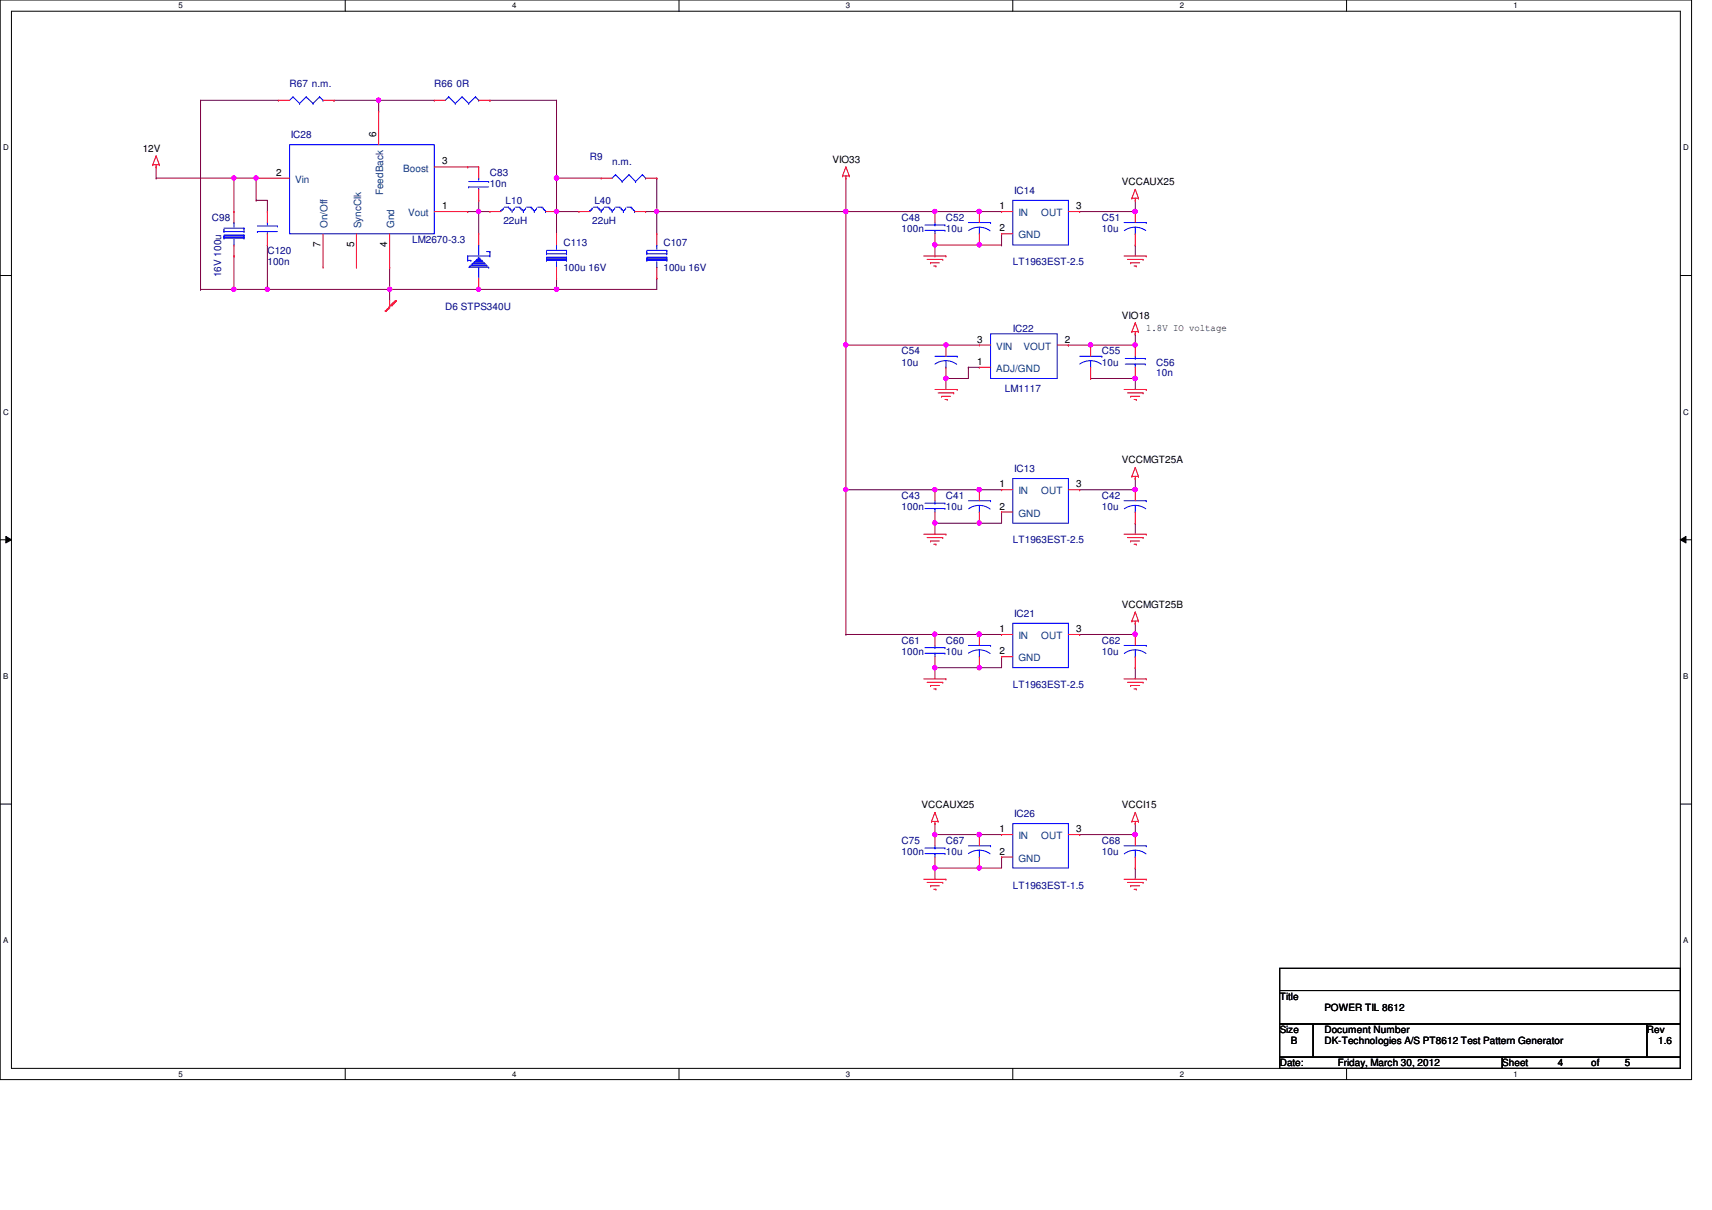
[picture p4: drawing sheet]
<svg xmlns="http://www.w3.org/2000/svg" width="297mm" height="210mm" viewBox="0 0 297 210" stroke-linecap="round" stroke-linejoin="round" font-family="sans-serif">
<path d="M0 0h293.5v187.3h-293.5zM2 1.9h289.5v183.4h-289.5z" fill="none" stroke="#000" stroke-width=".17"/>
<g fill="#fff">
<path d="M30.9 .2h.8v1.5h-.8z"/>
<path d="M30.9 185.5h.8v1.6h-.8z"/>
</g>
<path d="M59.9 0v1.9M59.9 185.3v2" fill="none" stroke="#000" stroke-width=".17"/>
<g fill="#fff">
<path d="M88.9 .2h.7v1.5h-.7z"/>
<path d="M88.9 185.5h.7v1.6h-.7z"/>
</g>
<path d="M117.8 0v1.9M117.8 185.3v2" fill="none" stroke="#000" stroke-width=".17"/>
<g fill="#fff">
<path d="M146.8 .2h.7v1.5h-.7z"/>
<path d="M146.8 185.5h.7v1.6h-.7z"/>
</g>
<path d="M175.7 0v1.9M175.7 185.3v2" fill="none" stroke="#000" stroke-width=".17"/>
<g fill="#fff">
<path d="M204.7 .2h.7v1.5h-.7z"/>
<path d="M204.7 185.5h.7v1.6h-.7z"/>
</g>
<path d="M233.6 0v1.9M233.6 185.3v2" fill="none" stroke="#000" stroke-width=".17"/>
<g fill="#fff">
<path d="M262.6 .2h.8v1.5h-.8z"/>
<path d="M262.6 185.5h.8v1.6h-.8z"/>
<path d="M.5 24.8h1v1.6h-1z"/>
<path d="M292.1 24.8h.9v1.6h-.9z"/>
<path d="M.5 70.7h1v1.5h-1z"/>
<path d="M292.1 70.7h.9v1.5h-.9z"/>
</g>
<path d="M0 47.8h2M291.5 47.8h2" fill="none" stroke="#000" stroke-width=".17"/>
<g fill="#fff">
<path d="M.5 116.5h.9v1.6h-.9z"/>
<path d="M292.1 116.5h.8v1.6h-.8z"/>
</g>
<path d="M0 93.6h2M1 93l1 .6-1 .6zM291.5 93.6l1-.6v1.2zM291.5 93.6h2" fill="none" stroke="#000" stroke-width=".17"/>
<path d="M1 93l1 .6-1 .6zM291.5 93.6l1-.6v1.2z" fill="#000"/>
<g fill="#fff">
<path d="M.5 162.4h.9v1.5h-.9z"/>
<path d="M292.1 162.4h.8v1.5h-.8z"/>
</g>
<path d="M0 139.5h2M291.5 139.5h2" fill="none" stroke="#000" stroke-width=".17"/>
<path d="M164.1 59.9h.1M164.1 59.9h5.8" fill="none" stroke="#800040" stroke-width=".17"/>
<circle cx="164.1" cy="59.8" r=".37" fill="#f0f"/>
<circle cx="164.1" cy="59.8" r=".37" fill="none" stroke="#f0f" stroke-width=".17"/>
<path d="M185.4 59.9h.1M189.2 59.9h.1M197 57.9h.1M197 57.9v2h-11.6M168 63.7h.1M168 63.7h1.9M168 63.7v2" fill="none" stroke="#800040" stroke-width=".17"/>
<circle cx="196.9" cy="59.8" r=".37" fill="#f0f"/>
<circle cx="196.9" cy="59.8" r=".37" fill="none" stroke="#f0f" stroke-width=".17"/>
<circle cx="189.2" cy="59.8" r=".37" fill="#f0f"/>
<circle cx="189.2" cy="59.8" r=".37" fill="none" stroke="#f0f" stroke-width=".17"/>
<path d="M189.2 65.7h.1M189.2 65.7h7.8" fill="none" stroke="#800040" stroke-width=".17"/>
<circle cx="196.9" cy="65.6" r=".37" fill="#f0f"/>
<circle cx="196.9" cy="65.6" r=".37" fill="none" stroke="#f0f" stroke-width=".17"/>
<path d="M164.1 65.7h.1M164.1 65.7h3.9M197 65.7h.1M197 65.7v1.9" fill="none" stroke="#800040" stroke-width=".17"/>
<circle cx="164.1" cy="65.6" r=".37" fill="#f0f"/>
<circle cx="164.1" cy="65.6" r=".37" fill="none" stroke="#f0f" stroke-width=".17"/>
<path d="M40.6 44.4h.1M40.6 44.4v5.8M46.4 50.2h.1M67.6 46.4h.1M67.6 46.4v3.8h-21.2M164.1 65.7h.1M164.1 65.7v1.9" fill="none" stroke="#800040" stroke-width=".17"/>
<circle cx="46.4" cy="50.2" r=".37" fill="#f0f"/>
<circle cx="46.4" cy="50.2" r=".37" fill="none" stroke="#f0f" stroke-width=".17"/>
<path d="M67.6 50.2h.1M67.6 50.2h15.5M96.6 48.3h.1M96.6 48.3v1.9" fill="none" stroke="#800040" stroke-width=".17"/>
<circle cx="83" cy="50.2" r=".37" fill="#f0f"/>
<circle cx="83" cy="50.2" r=".37" fill="none" stroke="#f0f" stroke-width=".17"/>
<circle cx="67.6" cy="50.2" r=".37" fill="#f0f"/>
<circle cx="67.6" cy="50.2" r=".37" fill="none" stroke="#f0f" stroke-width=".17"/>
<path d="M83.1 36.7h.1M83.1 36.7h1.9M67.6 50.2h.1M67.6 50.2v2" fill="none" stroke="#800040" stroke-width=".17"/>
<circle cx="83" cy="36.7" r=".37" fill="#f0f"/>
<circle cx="83" cy="36.7" r=".37" fill="none" stroke="#f0f" stroke-width=".17"/>
<path d="M65.7 17.4h.1M65.7 17.4v1.9M81.1 29h.1M81.1 29h2M83.1 34.8h.1M83.1 34.8v1.9M96.6 36.7h.1M96.6 36.7v3.9" fill="none" stroke="#800040" stroke-width=".17"/>
<circle cx="96.6" cy="36.7" r=".37" fill="#f0f"/>
<circle cx="96.6" cy="36.7" r=".37" fill="none" stroke="#f0f" stroke-width=".17"/>
<g fill="none" stroke="#800040" stroke-width=".17">
<path d="M34.8 17.4h.1M34.8 17.4h13.5M27.1 29h.1M27.1 29v1.9M81.1 36.7h.1M81.1 36.7h2M83.1 36.7h.1M83.1 36.7v3.9M146.8 36.7h.1M146.8 30.9v5.8M34.8 50.2h.1M34.8 50.2h5.8"/>
<path d="M83.1 50.2h.1M83.1 50.2h13.5"/>
</g>
<circle cx="146.7" cy="36.7" r=".37" fill="#f0f"/>
<circle cx="146.7" cy="36.7" r=".37" fill="none" stroke="#f0f" stroke-width=".17"/>
<path d="M34.8 17.4h.1M34.8 17.4v32.8M58 17.4h.1M58 17.4h7.7M40.6 30.9h.1M40.6 30.9v5.8M146.8 59.9h.1M146.8 59.9h17.3" fill="none" stroke="#800040" stroke-width=".17"/>
<circle cx="40.6" cy="30.9" r=".37" fill="#f0f"/>
<circle cx="40.6" cy="30.9" r=".37" fill="none" stroke="#f0f" stroke-width=".17"/>
<path d="M40.6 30.9h.1M40.6 30.9h3.8M44.4 30.9h.1M44.4 30.9v3.9" fill="none" stroke="#800040" stroke-width=".17"/>
<circle cx="44.4" cy="30.9" r=".37" fill="#f0f"/>
<circle cx="44.4" cy="30.9" r=".37" fill="none" stroke="#f0f" stroke-width=".17"/>
<path d="M40.6 50.2h.1M46.4 42.5h.1M46.4 42.5v7.7h-5.8" fill="none" stroke="#800040" stroke-width=".17"/>
<circle cx="40.6" cy="50.2" r=".37" fill="#f0f"/>
<circle cx="40.6" cy="50.2" r=".37" fill="none" stroke="#f0f" stroke-width=".17"/>
<path d="M85 17.4h.1M85 17.4h11.6M44.4 34.8h.1M44.4 34.8h2M46.4 34.8h.1M46.4 34.8v1.9M96.6 50.2h.1M114 48.3h.1M114 48.3v1.9h-17.4" fill="none" stroke="#800040" stroke-width=".17"/>
<circle cx="96.6" cy="50.2" r=".37" fill="#f0f"/>
<circle cx="96.6" cy="50.2" r=".37" fill="none" stroke="#f0f" stroke-width=".17"/>
<path d="M96.6 17.4h.1M96.6 17.4v13.5" fill="none" stroke="#800040" stroke-width=".17"/>
<circle cx="96.6" cy="30.9" r=".37" fill="#f0f"/>
<circle cx="96.6" cy="30.9" r=".37" fill="none" stroke="#f0f" stroke-width=".17"/>
<path d="M96.6 30.9h.1M96.6 36.7h.1M96.6 30.9h7.7M96.6 36.7h3.9M96.6 30.9v5.8M114 36.7h.1M114 30.9h.1M114 30.9v9.7" fill="none" stroke="#800040" stroke-width=".17"/>
<circle cx="113.9" cy="36.7" r=".37" fill="#f0f"/>
<circle cx="113.9" cy="36.7" r=".37" fill="none" stroke="#f0f" stroke-width=".17"/>
<path d="M114 36.7h32.8M146.8 36.7h.1" fill="none" stroke="#800040" stroke-width=".17"/>
<circle cx="146.7" cy="36.7" r=".37" fill="#f0f"/>
<circle cx="146.7" cy="36.7" r=".37" fill="none" stroke="#f0f" stroke-width=".17"/>
<path d="M65.7 17.4h.1M65.7 17.4h9.6M112 36.7h.1M112 36.7h2" fill="none" stroke="#800040" stroke-width=".17"/>
<circle cx="65.7" cy="17.4" r=".37" fill="#f0f"/>
<circle cx="65.7" cy="17.4" r=".37" fill="none" stroke="#f0f" stroke-width=".17"/>
<path d="M27.1 30.9h.1M27.1 30.9h13.5M169.9 36.7h.1M169.9 36.7h3.9" fill="none" stroke="#800040" stroke-width=".17"/>
<circle cx="169.9" cy="36.7" r=".37" fill="#f0f"/>
<circle cx="169.9" cy="36.7" r=".37" fill="none" stroke="#f0f" stroke-width=".17"/>
<path d="M197 36.7h.1M197 34.8v1.9" fill="none" stroke="#800040" stroke-width=".17"/>
<circle cx="196.9" cy="36.7" r=".37" fill="#f0f"/>
<circle cx="196.9" cy="36.7" r=".37" fill="none" stroke="#f0f" stroke-width=".17"/>
<path d="M162.2 36.7h.1M162.2 36.7h7.7M187.3 36.7h.1M187.3 36.7h9.7" fill="none" stroke="#800040" stroke-width=".17"/>
<circle cx="169.9" cy="36.7" r=".37" fill="#f0f"/>
<circle cx="169.9" cy="36.7" r=".37" fill="none" stroke="#f0f" stroke-width=".17"/>
<circle cx="162.2" cy="36.7" r=".37" fill="#f0f"/>
<circle cx="162.2" cy="36.7" r=".37" fill="none" stroke="#f0f" stroke-width=".17"/>
<path d="M162.2 42.5h7.7M169.9 42.5h.1M197 42.5h.1M197 42.5v1.9" fill="none" stroke="#800040" stroke-width=".17"/>
<circle cx="169.9" cy="42.5" r=".38" fill="#f0f"/>
<circle cx="169.9" cy="42.5" r=".38" fill="none" stroke="#f0f" stroke-width=".17"/>
<path d="M162.2 44.4h.1M162.2 42.5v1.9M169.9 42.5h3.9M173.8 42.5h.1M173.8 40.6h.1M173.8 40.6v1.9" fill="none" stroke="#800040" stroke-width=".17"/>
<circle cx="162.2" cy="42.5" r=".38" fill="#f0f"/>
<circle cx="162.2" cy="42.5" r=".38" fill="none" stroke="#f0f" stroke-width=".17"/>
<path d="M169.9 144.8h.1M169.9 144.8h3.9M197 150.6h.1M197 150.6v1.9" fill="none" stroke="#800040" stroke-width=".17"/>
<circle cx="169.9" cy="144.8" r=".38" fill="#f0f"/>
<circle cx="169.9" cy="144.8" r=".38" fill="none" stroke="#f0f" stroke-width=".17"/>
<path d="M169.9 150.6h.1M169.9 150.6h3.9M197 142.9h.1M197 142.9v1.9" fill="none" stroke="#800040" stroke-width=".17"/>
<circle cx="169.9" cy="150.6" r=".37" fill="#f0f"/>
<circle cx="169.9" cy="150.6" r=".37" fill="none" stroke="#f0f" stroke-width=".17"/>
<path d="M162.2 150.6h.1M162.2 150.6v1.9M173.8 148.7h.1M173.8 148.7v1.9M187.3 144.8h.1M187.3 144.8h9.7" fill="none" stroke="#800040" stroke-width=".17"/>
<circle cx="196.9" cy="144.8" r=".38" fill="#f0f"/>
<circle cx="196.9" cy="144.8" r=".38" fill="none" stroke="#f0f" stroke-width=".17"/>
<path d="M162.2 144.8h.1M162.2 144.8h7.7" fill="none" stroke="#800040" stroke-width=".17"/>
<circle cx="169.9" cy="144.8" r=".38" fill="#f0f"/>
<circle cx="169.9" cy="144.8" r=".38" fill="none" stroke="#f0f" stroke-width=".17"/>
<circle cx="162.2" cy="144.8" r=".38" fill="#f0f"/>
<circle cx="162.2" cy="144.8" r=".38" fill="none" stroke="#f0f" stroke-width=".17"/>
<path d="M169.9 85h.1M169.9 85h3.9M197 90.8h.1M197 90.8v1.9" fill="none" stroke="#800040" stroke-width=".17"/>
<circle cx="169.9" cy="84.9" r=".37" fill="#f0f"/>
<circle cx="169.9" cy="84.9" r=".37" fill="none" stroke="#f0f" stroke-width=".17"/>
<path d="M197 83h.1M197 83v2" fill="none" stroke="#800040" stroke-width=".17"/>
<circle cx="196.9" cy="84.9" r=".37" fill="#f0f"/>
<circle cx="196.9" cy="84.9" r=".37" fill="none" stroke="#f0f" stroke-width=".17"/>
<path d="M169.9 90.8h.1M169.9 90.8h3.9" fill="none" stroke="#800040" stroke-width=".17"/>
<circle cx="169.9" cy="90.7" r=".38" fill="#f0f"/>
<circle cx="169.9" cy="90.7" r=".38" fill="none" stroke="#f0f" stroke-width=".17"/>
<path d="M162.2 90.8h.1M162.2 85h.1M162.2 90.8v1.9M162.2 85h7.7M173.8 88.8h.1M173.8 88.8v2M187.3 85h.1M187.3 85h9.7" fill="none" stroke="#800040" stroke-width=".17"/>
<circle cx="169.9" cy="84.9" r=".37" fill="#f0f"/>
<circle cx="169.9" cy="84.9" r=".37" fill="none" stroke="#f0f" stroke-width=".17"/>
<circle cx="162.2" cy="84.9" r=".37" fill="#f0f"/>
<circle cx="162.2" cy="84.9" r=".37" fill="none" stroke="#f0f" stroke-width=".17"/>
<path d="M146.8 59.9h.1M146.8 59.9v25.1M146.8 85h.1M146.8 85h15.4" fill="none" stroke="#800040" stroke-width=".17"/>
<circle cx="146.7" cy="59.8" r=".37" fill="#f0f"/>
<circle cx="146.7" cy="59.8" r=".37" fill="none" stroke="#f0f" stroke-width=".17"/>
<path d="M169.9 110.1h.1M169.9 110.1h3.9M197 115.8h.1M197 115.8v2" fill="none" stroke="#800040" stroke-width=".17"/>
<circle cx="169.9" cy="110" r=".38" fill="#f0f"/>
<circle cx="169.9" cy="110" r=".38" fill="none" stroke="#f0f" stroke-width=".17"/>
<path d="M169.9 115.8h.1M169.9 115.8h3.9M197 108.1h.1M197 108.1v2" fill="none" stroke="#800040" stroke-width=".17"/>
<circle cx="169.9" cy="115.8" r=".38" fill="#f0f"/>
<circle cx="169.9" cy="115.8" r=".38" fill="none" stroke="#f0f" stroke-width=".17"/>
<path d="M162.2 115.8h.1M162.2 115.8v2M173.8 113.9h.1M173.8 113.9v1.9M187.3 110.1h.1M187.3 110.1h9.7" fill="none" stroke="#800040" stroke-width=".17"/>
<circle cx="196.9" cy="110" r=".38" fill="#f0f"/>
<circle cx="196.9" cy="110" r=".38" fill="none" stroke="#f0f" stroke-width=".17"/>
<path d="M162.2 110.1h.1M162.2 110.1h7.7" fill="none" stroke="#800040" stroke-width=".17"/>
<circle cx="169.9" cy="110" r=".38" fill="#f0f"/>
<circle cx="169.9" cy="110" r=".38" fill="none" stroke="#f0f" stroke-width=".17"/>
<circle cx="162.2" cy="110" r=".38" fill="#f0f"/>
<circle cx="162.2" cy="110" r=".38" fill="none" stroke="#f0f" stroke-width=".17"/>
<path d="M146.8 85h.1M146.8 85v25.1M146.8 110.1h.1M146.8 110.1h15.4" fill="none" stroke="#800040" stroke-width=".17"/>
<circle cx="146.7" cy="84.9" r=".37" fill="#f0f"/>
<circle cx="146.7" cy="84.9" r=".37" fill="none" stroke="#f0f" stroke-width=".17"/>
<path d="M146.8 36.7h.1M146.8 36.7h15.4M162.2 150.6h.1M162.2 150.6h7.7" fill="none" stroke="#800040" stroke-width=".17"/>
<circle cx="162.2" cy="150.6" r=".37" fill="#f0f"/>
<circle cx="162.2" cy="150.6" r=".37" fill="none" stroke="#f0f" stroke-width=".17"/>
<path d="M162.2 115.8h.1M162.2 115.8h7.7" fill="none" stroke="#800040" stroke-width=".17"/>
<circle cx="162.2" cy="115.8" r=".38" fill="#f0f"/>
<circle cx="162.2" cy="115.8" r=".38" fill="none" stroke="#f0f" stroke-width=".17"/>
<path d="M162.2 90.8h.1M162.2 90.8h7.7" fill="none" stroke="#800040" stroke-width=".17"/>
<circle cx="162.2" cy="90.7" r=".38" fill="#f0f"/>
<circle cx="162.2" cy="90.7" r=".38" fill="none" stroke="#f0f" stroke-width=".17"/>
<path d="M146.8 36.7v23.2M146.8 59.9h.1M162.2 144.8h.1M162.2 142.9v1.9" fill="none" stroke="#800040" stroke-width=".17"/>
<g fill="none" stroke="#f00" stroke-width=".17">
<path d="M48.3 17.4h.1M48.3 17.4h1.9M56 17.4h2M58 17.4h.1M65.7 19.3h.1M65.7 19.3v5.8M75.3 17.4h.1M75.3 17.4h2M83.1 17.4h1.9M85 17.4h.1M26.5 28.6h.1M26.5 28.6h1.1"/>
<path d="M27.1 29h.1M27.1 27.1h.1M27.1 28.6v.4M27.1 27.1l-.6 1.5M27.1 27.1l.5 1.5M27.6 28.6h.1M40.6 36.7h.1M40.6 36.7v1.9M44.4 30.9h.1M44.4 30.9h5.8M46.4 36.7h.1M46.4 36.7v1.9"/>
<path d="M75.3 36.7h5.8M75.3 29h5.8M81.1 36.7h.1M81.1 29h.1M83.1 34.8h.1M83.1 29h.1M83.1 29v1.9M83.1 32.9v1.9M85 36.7h.1M85 36.7h1.9M94.7 36.7h1.9M96.6 36.7h.1"/>
<path d="M100.5 36.7h.1M100.5 36.7h1.9M104.3 30.9h.1M104.3 30.9h1.9M110.1 36.7h1.9M112 36.7h.1M112 30.9h2M114 30.9h.1M146.2 30.5h.1M146.2 30.5h1.2M146.8 30.9h.1M146.8 29h.1"/>
<path d="M146.8 30.5v.4M146.8 29l-.6 1.5M146.8 29l.6 1.5M147.4 30.5h.1M162.2 36.7h.1M162.2 36.7v1.9M169.9 36.7h.1M169.9 36.7v1.9M173.8 36.7h.1M173.8 36.7h1.9M185.4 36.7h1.9M187.3 36.7h.1"/>
<path d="M196.4 34.4h.1M196.4 34.4h1.1M197 34.8h.1M197 32.9h.1M197 36.7h.1M197 34.4v.4M197 36.7v1.9M197 32.9l-.6 1.5M197 32.9l.5 1.5M197.5 34.4h.1M40.6 44.4h.1M40.6 42.5v1.9"/>
<path d="M46.4 42.5h.1M46.4 40.6v1.9M56 46.4h.1M56 40.6v5.8M61.8 46.4h.1M61.8 40.6v5.8M66.8 53.9h.1M66.8 53.9h.3M67.1 53.7h.1M67.1 53.9h.1M67.1 53.7v.2M67.2 53.5h.1"/>
<path d="M67.2 53.7h.1M67.2 53.5h.2M67.2 53.5v.2M67.4 53.3h.1M67.4 53.5h.1M67.4 53.3h.2M67.4 53.3v.2M67.6 53.3h.1M67.6 46.4h.1M67.6 40.6v5.8M67.6 52.2v1.1M67.8 52.9h.1"/>
<path d="M67.8 52.9v.2M67.8 52.9h.2M68 52.9h.1M68 52.7h.1M68 52.7v.2M68 52.7h.2M68.2 52.7h.1M68.2 52.5h.1M68.2 52.5v.2M68.2 52.5h.2M68.4 52.5h.1M68.4 52.3h.1"/>
<path d="M68.4 52.3v.2M68.4 52.3h.2M68.6 52.3h.1M68.6 52.2h.1M68.6 52.2v.1M68.6 52.2h.2M68.8 52.2h.1M83.1 50.2h.1M83.1 40.6h.1M83.1 40.6v1.9M83.1 48.3v1.9M96.6 40.6h.1"/>
<path d="M96.6 48.3h.1M96.6 40.6v1.9M96.6 46.4v1.9M114 40.6h.1M114 48.3h.1M114 40.6v1.9M114 46.4v1.9M160.3 44.4h3.8M160.9 45h2.7M161.5 45.6h.1M161.5 45.6h1.5M162 46.1h.4"/>
<path d="M162.2 42.5h.1M162.2 40.6v1.9M162.4 46.1h.1M163.6 45h.1M164.1 44.4h.1M164.1 59.9h.1M164.1 59.9v1.9M169.9 59.9h.1M169.9 42.5h.1M169.9 59.9h2M169.9 40.6v1.9M173.8 40.6h.1"/>
<path d="M173.8 40.6h1.9M183.4 59.9h2M185.4 59.9h.1M189.2 59.9h.1M189.2 59.9v1.9M195 44.4h3.9M195.6 45h2.7M196.2 45.6h.1M196.2 45.6h1.5M196.4 57.5h.1M196.4 57.5h1.1M196.8 46.1h.3"/>
<path d="M197 57.9h.1M197 56h.1M197 59.9h.1M197 42.5h.1M197 40.6v1.9M197 57.5v.4M197 59.9v1.9M197 56l-.6 1.5M197 56l.5 1.5M197.1 46.1h.1M197.5 57.5h.1M198.3 45h.1"/>
<path d="M198.9 44.4h.1M162.2 67.6h3.9M162.8 68.2h2.7M163.4 68.7h.1M163.4 68.7h1.5M164 69.3h.3M164.1 65.7h.1M164.1 63.7v2M164.3 69.3h.1M165.5 68.2h.1M166.1 67.6h.1M169.9 63.7h.1"/>
<path d="M169.9 63.7h2M189.2 65.7h.1M189.2 63.7v2M195 67.6h3.9M195.6 68.2h2.7M196.2 68.7h.1M196.2 68.7h1.5M196.8 69.3h.3M197 65.7h.1M197 63.7v2M197.1 69.3h.1M198.3 68.2h.1"/>
<path d="M198.9 67.6h.1M160.3 92.7h3.8M160.9 93.3h2.7M161.5 93.9h.1M161.5 93.9h1.5M162 94.4h.4M162.2 85h.1M162.2 90.8h.1M162.2 85v1.9M162.2 88.8v2M162.4 94.4h.1M163.6 93.3h.1"/>
<path d="M164.1 92.7h.1M169.9 85h.1M169.9 90.8h.1M169.9 85v1.9M169.9 88.8v2M173.8 85h.1M173.8 88.8h.1M173.8 85h1.9M173.8 88.8h1.9M185.4 85h1.9M187.3 85h.1M195 92.7h3.9"/>
<path d="M195.6 93.3h2.7M196.2 93.9h.1M196.2 93.9h1.5M196.4 82.6h.1M196.4 82.6h1.1M196.8 94.4h.3M197 83h.1M197 81.1h.1M197 85h.1M197 90.8h.1M197 82.6v.4M197 85v1.9"/>
<path d="M197 88.8v2M197 81.1l-.6 1.5M197 81.1l.5 1.5M197.1 94.4h.1M197.5 82.6h.1M198.3 93.3h.1M198.9 92.7h.1M160.3 117.8h3.8M160.9 118.4h2.7M161.5 118.9h.1M161.5 118.9h1.5M162 119.5h.4"/>
<path d="M162.2 110.1h.1M162.2 115.8h.1M162.2 110.1v1.9M162.2 113.9v1.9M162.4 119.5h.1M163.6 118.4h.1M164.1 117.8h.1M169.9 110.1h.1M169.9 115.8h.1M169.9 110.1v1.9M169.9 113.9v1.9M173.8 110.1h.1"/>
<path d="M173.8 113.9h.1M173.8 110.1h1.9M173.8 113.9h1.9M185.4 110.1h1.9M187.3 110.1h.1M195 117.8h3.9M195.6 118.4h2.7M196.2 118.9h.1M196.2 118.9h1.5M196.4 107.7h.1M196.4 107.7h1.1M196.8 119.5h.3"/>
<path d="M197 108.1h.1M197 106.2h.1M197 110.1h.1M197 115.8h.1M197 107.7v.4M197 110.1v1.9M197 113.9v1.9M197 106.2l-.6 1.5M197 106.2l.5 1.5M197.1 119.5h.1M197.5 107.7h.1M198.3 118.4h.1"/>
<path d="M198.9 117.8h.1M160.3 152.5h3.8M160.9 153.1h2.7M161.5 153.7h.1M161.5 153.7h1.5M161.6 142.5h.1M161.6 142.5h1.2M162 154.3h.4M162.2 142.9h.1M162.2 140.9h.1M162.2 144.8h.1M162.2 150.6h.1"/>
<path d="M162.2 142.5v.4M162.2 144.8v1.9M162.2 148.7v1.9M162.2 140.9l-.6 1.6M162.2 140.9l.6 1.6M162.4 154.3h.1M162.8 142.5h.1M163.6 153.1h.1M164.1 152.5h.1M169.9 144.8h.1M169.9 150.6h.1M169.9 144.8v1.9"/>
<path d="M169.9 148.7v1.9M173.8 144.8h.1M173.8 148.7h.1M173.8 144.8h1.9M173.8 148.7h1.9M185.4 144.8h1.9M187.3 144.8h.1M195 152.5h3.9M195.6 153.1h2.7M196.2 153.7h.1M196.2 153.7h1.5M196.4 142.5h.1"/>
<path d="M196.4 142.5h1.1M196.8 154.3h.3M197 142.9h.1M197 140.9h.1M197 144.8h.1M197 150.6h.1M197 142.5v.4M197 144.8v1.9M197 148.7v1.9M197 140.9l-.6 1.6M197 140.9l.5 1.6M197.1 154.3h.1"/>
<path d="M197.5 142.5h.1M198.3 153.1h.1M198.9 152.5h.1"/>
</g>
<path d="M222 168h69.5v3.8h-69.5zM222 171.8h69.5v5.8h-69.5zM222 177.6h5.8v5.8h-5.8zM227.8 177.6h57.9v5.8h-57.9zM285.7 177.6h5.8v5.8h-5.8zM222 183.4h38.6v1.9h-38.6zM260.6 183.4h30.9v1.9h-30.9z" fill="none" stroke="#000" stroke-width=".17"/>
<g fill="none" stroke="#00f" stroke-width=".17">
<path d="M50.8 16.8h.1M50.8 16.8l-.6 .6M50.8 16.8l1.2 1.1M52 17.9h.1M53.1 16.8h.1M53.1 16.8l-1.1 1.1M53.1 16.8l1.2 1.1M54.3 17.9h.1M55.5 16.8h.1M55.5 16.8l-1.2 1.1M55.5 16.8l.5 .6M56 17.4h.1"/>
<path d="M77.8 16.8h.1M77.8 16.8l-.5 .6M77.8 16.8l1.2 1.1M79 17.9h.1M80.2 16.8h.1M80.2 16.8l-1.2 1.1M80.2 16.8l1.1 1.1M81.3 17.9h.1M82.5 16.8h.1M82.5 16.8l-1.2 1.1M82.5 16.8l.6 .6M83.1 17.4h.1"/>
<path d="M38.9 39.8h.1M38.9 39.6h3.4M38.9 39.8v.4M40.6 38.6h.1M40.6 38.6v.8M42.3 39.6h.1M42.3 39.6v.6M44.7 39.2h3.4M46.4 38.6h.1M46.4 38.6v.4M48.1 39.2h.1M50.2 25.1h25.1v15.5h-25.1z"/>
<path d="M81.3 32.4h.1M81.3 32.4h3.5M81.3 31.5h3.5M83.1 30.9h.1M83.1 32.9h.1M83.1 30.9v.4M83.1 32.6v.3M84.8 31.5h.1M86.9 36.5h.1M86.9 36.5v.2M87.1 36.3h.1M87.3 36.1h.1"/>
<path d="M87.5 35.9h.8M88.3 35.9h.1M88.5 36.1h.1M88.6 36.3h.1M88.9 36.7h.1M88.9 36.5v.2M89.1 36.3h.1M89.2 36.1h.1M89.4 35.9h.8M90.2 35.9h.1M90.4 36.1h.1M90.6 36.3h.1"/>
<path d="M90.8 36.7h.1M90.8 36.5v.2M91 36.3h.1M91.2 36.1h.1M91.4 35.9h.8M92.2 35.9h.1M92.3 36.1h.1M92.5 36.3h.1M92.7 36.7h.1M92.7 36.5v.2M92.9 36.3h.1M93.1 36.1h.1"/>
<path d="M93.3 35.9h.8M94.1 35.9h.1M94.3 36.1h.1M94.4 36.3h.1M94.7 36.7h.1M94.7 36.5v.2M102.4 36.5h.1M102.4 36.5v.2M102.6 36.3h.1M102.7 36.1h.1M103 35.9h.7M103.7 35.9h.1"/>
<path d="M103.9 36.1h.1M104.1 36.3h.1M104.3 36.7h.1M104.3 36.5v.2M104.5 36.3h.1M104.7 36.1h.1M104.9 35.9h.8M105.7 35.9h.1M105.8 36.1h.1M106 36.3h.1M106.2 36.7h.1M106.2 36.5v.2"/>
<path d="M106.4 36.3h.1M106.6 36.1h.1M106.8 30.3h.1M106.8 35.9h.8M106.8 30.3l-.6 .6M106.8 30.3l1.1 1.2M107.6 35.9h.1M107.8 36.1h.1M107.9 31.5h.1M107.9 36.3h.1M108.2 36.7h.1M108.2 36.5v.2"/>
<path d="M108.4 36.3h.1M108.5 36.1h.1M108.8 35.9h.7M109.1 30.3h.1M109.1 30.3l-1.2 1.2M109.1 30.3l1.2 1.2M109.5 35.9h.1M109.7 36.1h.1M109.9 36.3h.1M110.1 36.7h.1M110.1 36.5v.2M110.3 31.5h.1"/>
<path d="M111.5 30.3h.1M111.5 30.3l-1.2 1.2M111.5 30.3l.5 .6M112 30.9h.1M160.5 40h3.5M160.5 39h3.5M162.2 39h.1M162.2 40h.1M162.2 38.6v.4M162.2 40v.6M164 40h.1M164 39h.1"/>
<path d="M168 38.6h3.9M169.9 39.4l1.2 .2 .7 .4M169.9 39.4l-.8 .1-1 .5M169.9 39.4v1.2M171.9 38.6h.1M175.7 34.8h9.7v7.7h-9.7zM195 38.6h3.9M197 39.4l1.1 .2 .7 .4M197 39.4l-.9 .1-1 .5M197 39.4v1.2M198.9 38.6h.1M38.9 40.2h.1"/>
<path d="M38.9 40.9h.1M38.9 41.1h.1M38.9 41.3h.1M38.9 40.2h3.4M38.9 40.9v.2M38.9 40.8h3.4M38.9 40.9h3.4M38.9 41.1h3.4M38.9 41.3h3.4M40.6 42.5h.1M40.6 41.5v1M42.3 40.2h.1"/>
<path d="M42.3 40.8h.1M42.3 40.9h.1M42.3 41.1h.1M42.3 41.3h.1M42.3 40.8v.1M42.3 41.1v.2M44.7 40.2h.1M44.7 40.2h3.4M46.4 40.6h.1M46.4 40.3v.3M81.1 44.4h.1M81.1 45.2h.1"/>
<path d="M81.1 45.2h.6M81.1 44.4h3.9M81.1 44.4v.8M81.3 46.4h3.5M81.5 46.1h.1M81.5 46.1h3.1M81.7 45.2h.1M81.7 46h2.7M81.9 45.8h.1M81.9 45.8h2.3M82.1 45.6h1.9M82.3 45.4h.1"/>
<path d="M82.3 45.4h1.5M82.5 45.2h1.1M82.7 45h.1M82.7 45h.7M82.9 44.8h.4M83.1 46.5h.1M83.1 44.6h.1M83.1 42.5h.1M83.1 42.5v1.7M83.1 46.5v1.8M83.3 44.8h.1M83.6 45.2h.1"/>
<path d="M84 45.6h.1M84.4 46h.1M84.4 43.6h.6M84.8 46.4h.1M85 43.6h.1M85 44.4h.1M85 43.6v.8M94.8 44h.1M94.8 43.6h.1M94.8 44.8h.1M94.8 45h.1M94.8 45.2h.1"/>
<path d="M94.8 45.2h3.5M94.8 45h3.5M94.8 44.8h3.5M94.8 43.4h3.5M94.8 44h3.5M94.8 44.6h3.5M94.8 43.6v.4M94.8 44.8v.2M96.6 46.4h.1M96.6 42.5h.1M96.6 42.5v.8M96.6 45.4v1"/>
<path d="M98.3 43.4h.1M98.3 44h.1M98.3 44.6h.1M98.3 44.8h.1M98.3 45h.1M98.3 45.2h.1M98.3 43.4v.6M98.3 44.6v.2M98.3 45v.2M112.2 44h.1M112.2 43.6h.1M112.2 44.8h.1"/>
<path d="M112.2 45h.1M112.2 45.2h.1M112.2 45.2h3.5M112.2 45h3.5M112.2 44.8h3.5M112.2 43.4h3.5M112.2 44h3.5M112.2 43.6v.4M112.2 44.8v.2M112.2 44.6h3.5M114 46.4h.1M114 42.5h.1"/>
<path d="M114 42.5v.8M114 45.4v1M115.7 43.4h.1M115.7 44h.1M115.7 44.6h.1M115.7 44.8h.1M115.7 45h.1M115.7 45.2h.1M115.7 43.4v.6M115.7 44.6v.2M115.7 45v.2M169.9 40.6h.1"/>
<path d="M171.9 57.9h11.5v7.8h-11.5zM197 40.6h.1M162.2 61.8h3.9M164.1 63.7h.1M164.1 62.6l1.2 .2 .7 .4M164.1 62.6l-.8 .1-1.1 .5M164.1 62.6v1.1M166.1 61.8h.1M187.3 61.8h3.9M189.2 63.7h.1M189.2 62.6l1.2 .2 .7 .4M189.2 62.6l-.8 .1-1.1 .5"/>
<path d="M189.2 62.6v1.1M191.2 61.8h.1M195.2 63.2h3.5M195.2 62.2h3.5M197 62.2h.1M197 63.2h.1M197 61.8v.4M197 63.2v.5M198.7 63.2h.1M198.7 62.2h.1M160.5 88.2h3.5M160.5 87.3h3.5"/>
<path d="M162.2 87.3h.1M162.2 88.2h.1M162.2 86.9v.4M162.2 88.2v.6M164 88.2h.1M164 87.3h.1M168 86.9h3.9M169.9 88.8h.1M169.9 87.7l1.2 .2 .7 .4M169.9 87.7l-.8 .1-1 .5M169.9 87.7v1.1M171.9 86.9h.1"/>
<path d="M175.7 83h9.7v7.8h-9.7zM195 86.9h3.9M197 88.8h.1M197 87.7l1.1 .2 .7 .4M197 87.7l-.9 .1-1 .5M197 87.7v1.1M198.9 86.9h.1M160.5 113.3h3.5M160.5 112.4h3.5M162.2 112.4h.1M162.2 113.3h.1M162.2 112v.4"/>
<path d="M162.2 113.3v.6M164 113.3h.1M164 112.4h.1M168 112h3.9M169.9 113.9h.1M169.9 112.7l1.2 .3 .7 .4M169.9 112.7l-.8 .1-1.1 .5M169.9 112.7v1.2M171.9 112h.1M175.7 108.1h9.7v7.7h-9.7zM195 112h3.9M197 113.9h.1"/>
<path d="M197 112.7l1.1 .3 .7 .4M197 112.7l-.9 .1-1 .6M197 112.7v1.2M198.9 112h.1M160.5 148.1h3.5M160.5 147.1h3.5M162.2 147.1h.1M162.2 148.1h.1M162.2 146.7v.4M162.2 148.1v.6M164 148.1h.1M164 147.1h.1"/>
<path d="M168 146.7h3.9M169.9 148.7h.1M169.9 147.5l1.2 .2 .7 .4M169.9 147.5l-.8 .1-1.1 .5M169.9 147.5v1.2M171.9 146.7h.1M175.7 142.9h9.7v7.7h-9.7zM195 146.7h3.9M197 148.7h.1M197 147.5l1.1 .2 .7 .4M197 147.5l-.9 .1-1 .5M197 147.5v1.2"/>
<path d="M198.9 146.7h.1"/>
</g>
<circle cx="164.1" cy="59.8" r=".37" fill="#f0f"/>
<circle cx="164.1" cy="59.8" r=".37" fill="none" stroke="#f0f" stroke-width=".17"/>
<circle cx="196.9" cy="59.8" r=".37" fill="#f0f"/>
<circle cx="196.9" cy="59.8" r=".37" fill="none" stroke="#f0f" stroke-width=".17"/>
<circle cx="189.2" cy="59.8" r=".37" fill="#f0f"/>
<circle cx="189.2" cy="59.8" r=".37" fill="none" stroke="#f0f" stroke-width=".17"/>
<circle cx="196.9" cy="65.6" r=".37" fill="#f0f"/>
<circle cx="196.9" cy="65.6" r=".37" fill="none" stroke="#f0f" stroke-width=".17"/>
<circle cx="164.1" cy="65.6" r=".37" fill="#f0f"/>
<circle cx="164.1" cy="65.6" r=".37" fill="none" stroke="#f0f" stroke-width=".17"/>
<circle cx="46.4" cy="50.2" r=".37" fill="#f0f"/>
<circle cx="46.4" cy="50.2" r=".37" fill="none" stroke="#f0f" stroke-width=".17"/>
<circle cx="83" cy="50.2" r=".37" fill="#f0f"/>
<circle cx="83" cy="50.2" r=".37" fill="none" stroke="#f0f" stroke-width=".17"/>
<circle cx="67.6" cy="50.2" r=".37" fill="#f0f"/>
<circle cx="67.6" cy="50.2" r=".37" fill="none" stroke="#f0f" stroke-width=".17"/>
<circle cx="83" cy="36.7" r=".37" fill="#f0f"/>
<circle cx="83" cy="36.7" r=".37" fill="none" stroke="#f0f" stroke-width=".17"/>
<circle cx="96.6" cy="36.7" r=".37" fill="#f0f"/>
<circle cx="96.6" cy="36.7" r=".37" fill="none" stroke="#f0f" stroke-width=".17"/>
<circle cx="146.7" cy="36.7" r=".37" fill="#f0f"/>
<circle cx="146.7" cy="36.7" r=".37" fill="none" stroke="#f0f" stroke-width=".17"/>
<circle cx="40.6" cy="30.9" r=".37" fill="#f0f"/>
<circle cx="40.6" cy="30.9" r=".37" fill="none" stroke="#f0f" stroke-width=".17"/>
<circle cx="44.4" cy="30.9" r=".37" fill="#f0f"/>
<circle cx="44.4" cy="30.9" r=".37" fill="none" stroke="#f0f" stroke-width=".17"/>
<circle cx="40.6" cy="50.2" r=".37" fill="#f0f"/>
<circle cx="40.6" cy="50.2" r=".37" fill="none" stroke="#f0f" stroke-width=".17"/>
<circle cx="96.6" cy="50.2" r=".37" fill="#f0f"/>
<circle cx="96.6" cy="50.2" r=".37" fill="none" stroke="#f0f" stroke-width=".17"/>
<circle cx="96.6" cy="30.9" r=".37" fill="#f0f"/>
<circle cx="96.6" cy="30.9" r=".37" fill="none" stroke="#f0f" stroke-width=".17"/>
<circle cx="113.9" cy="36.7" r=".37" fill="#f0f"/>
<circle cx="113.9" cy="36.7" r=".37" fill="none" stroke="#f0f" stroke-width=".17"/>
<circle cx="146.7" cy="36.7" r=".37" fill="#f0f"/>
<circle cx="146.7" cy="36.7" r=".37" fill="none" stroke="#f0f" stroke-width=".17"/>
<circle cx="65.7" cy="17.4" r=".37" fill="#f0f"/>
<circle cx="65.7" cy="17.4" r=".37" fill="none" stroke="#f0f" stroke-width=".17"/>
<circle cx="169.9" cy="36.7" r=".37" fill="#f0f"/>
<circle cx="169.9" cy="36.7" r=".37" fill="none" stroke="#f0f" stroke-width=".17"/>
<circle cx="196.9" cy="36.7" r=".37" fill="#f0f"/>
<circle cx="196.9" cy="36.7" r=".37" fill="none" stroke="#f0f" stroke-width=".17"/>
<circle cx="169.9" cy="36.7" r=".37" fill="#f0f"/>
<circle cx="169.9" cy="36.7" r=".37" fill="none" stroke="#f0f" stroke-width=".17"/>
<circle cx="162.2" cy="36.7" r=".37" fill="#f0f"/>
<circle cx="162.2" cy="36.7" r=".37" fill="none" stroke="#f0f" stroke-width=".17"/>
<circle cx="169.9" cy="42.5" r=".38" fill="#f0f"/>
<circle cx="169.9" cy="42.5" r=".38" fill="none" stroke="#f0f" stroke-width=".17"/>
<circle cx="162.2" cy="42.5" r=".38" fill="#f0f"/>
<circle cx="162.2" cy="42.5" r=".38" fill="none" stroke="#f0f" stroke-width=".17"/>
<circle cx="169.9" cy="144.8" r=".38" fill="#f0f"/>
<circle cx="169.9" cy="144.8" r=".38" fill="none" stroke="#f0f" stroke-width=".17"/>
<circle cx="169.9" cy="150.6" r=".37" fill="#f0f"/>
<circle cx="169.9" cy="150.6" r=".37" fill="none" stroke="#f0f" stroke-width=".17"/>
<circle cx="196.9" cy="144.8" r=".38" fill="#f0f"/>
<circle cx="196.9" cy="144.8" r=".38" fill="none" stroke="#f0f" stroke-width=".17"/>
<circle cx="169.9" cy="144.8" r=".38" fill="#f0f"/>
<circle cx="169.9" cy="144.8" r=".38" fill="none" stroke="#f0f" stroke-width=".17"/>
<circle cx="162.2" cy="144.8" r=".38" fill="#f0f"/>
<circle cx="162.2" cy="144.8" r=".38" fill="none" stroke="#f0f" stroke-width=".17"/>
<circle cx="169.9" cy="84.9" r=".37" fill="#f0f"/>
<circle cx="169.9" cy="84.9" r=".37" fill="none" stroke="#f0f" stroke-width=".17"/>
<circle cx="196.9" cy="84.9" r=".37" fill="#f0f"/>
<circle cx="196.9" cy="84.9" r=".37" fill="none" stroke="#f0f" stroke-width=".17"/>
<circle cx="169.9" cy="90.7" r=".38" fill="#f0f"/>
<circle cx="169.9" cy="90.7" r=".38" fill="none" stroke="#f0f" stroke-width=".17"/>
<circle cx="169.9" cy="84.9" r=".37" fill="#f0f"/>
<circle cx="169.9" cy="84.9" r=".37" fill="none" stroke="#f0f" stroke-width=".17"/>
<circle cx="162.2" cy="84.9" r=".37" fill="#f0f"/>
<circle cx="162.2" cy="84.9" r=".37" fill="none" stroke="#f0f" stroke-width=".17"/>
<circle cx="146.7" cy="59.8" r=".37" fill="#f0f"/>
<circle cx="146.7" cy="59.8" r=".37" fill="none" stroke="#f0f" stroke-width=".17"/>
<circle cx="169.9" cy="110" r=".38" fill="#f0f"/>
<circle cx="169.9" cy="110" r=".38" fill="none" stroke="#f0f" stroke-width=".17"/>
<circle cx="169.9" cy="115.8" r=".38" fill="#f0f"/>
<circle cx="169.9" cy="115.8" r=".38" fill="none" stroke="#f0f" stroke-width=".17"/>
<circle cx="196.9" cy="110" r=".38" fill="#f0f"/>
<circle cx="196.9" cy="110" r=".38" fill="none" stroke="#f0f" stroke-width=".17"/>
<circle cx="169.9" cy="110" r=".38" fill="#f0f"/>
<circle cx="169.9" cy="110" r=".38" fill="none" stroke="#f0f" stroke-width=".17"/>
<circle cx="162.2" cy="110" r=".38" fill="#f0f"/>
<circle cx="162.2" cy="110" r=".38" fill="none" stroke="#f0f" stroke-width=".17"/>
<circle cx="146.7" cy="84.9" r=".37" fill="#f0f"/>
<circle cx="146.7" cy="84.9" r=".37" fill="none" stroke="#f0f" stroke-width=".17"/>
<circle cx="162.2" cy="150.6" r=".37" fill="#f0f"/>
<circle cx="162.2" cy="150.6" r=".37" fill="none" stroke="#f0f" stroke-width=".17"/>
<circle cx="162.2" cy="115.8" r=".38" fill="#f0f"/>
<circle cx="162.2" cy="115.8" r=".38" fill="none" stroke="#f0f" stroke-width=".17"/>
<circle cx="162.2" cy="90.7" r=".38" fill="#f0f"/>
<circle cx="162.2" cy="90.7" r=".38" fill="none" stroke="#f0f" stroke-width=".17"/>
<g font-size="1.7" fill="#000080">
<text x="50.2" y="15.2">R67 n.m.</text>
<text x="75.4" y="15.2">R66 0R</text>
<text x="50.5" y="24">IC28</text>
<text x="102.4" y="27.7">R9</text>
<text x="106.2" y="28.7">n.m.</text>
<text x="85" y="30.6">C83</text>
<text x="85" y="32.5">10n</text>
<text x="87.7" y="35.4">L10</text>
<text x="103.1" y="35.4">L40</text>
<text x="175.9" y="33.7">IC14</text>
<text x="36.7" y="38.3">C98</text>
<text x="87.3" y="38.9">22uH</text>
<text x="102.7" y="38.9">22uH</text>
<text x="156.4" y="38.3">C48</text>
<text x="156.4" y="40.2">100n</text>
<text x="164.1" y="38.3">C52</text>
<text x="164.1" y="40.2">10u</text>
<text x="191.2" y="38.3">C51</text>
<text x="191.2" y="40.2">10u</text>
<text x="46.4" y="44.1">C120</text>
<text x="46.4" y="46">100n</text>
<text x="71.5" y="42.2">LM2670-3.3</text>
<text x="97.7" y="42.8">C113</text>
<text x="97.7" y="47">100u 16V</text>
<text x="115.1" y="42.8">C107</text>
<text x="115.1" y="47">100u 16V</text>
<text x="175.7" y="46">LT1963EST-2.5</text>
<text x="38.4" y="48.1" transform="rotate(-90 38.4 48.1)">16V 100u</text>
<text x="77.3" y="53.8">D6 STPS340U</text>
<text x="175.7" y="57.6">IC22</text>
<text x="156.4" y="61.5">C54</text>
<text x="156.4" y="63.4">10u</text>
<text x="191.2" y="61.5">C55</text>
<text x="191.2" y="63.4">10u</text>
<text x="200.6" y="63.4">C56</text>
<text x="200.6" y="65.2">10n</text>
<text x="174.4" y="68">LM1117</text>
<text x="175.9" y="81.9">IC13</text>
<text x="156.4" y="86.6">C43</text>
<text x="156.4" y="88.5">100n</text>
<text x="164.1" y="86.6">C41</text>
<text x="164.1" y="88.5">10u</text>
<text x="191.2" y="86.6">C42</text>
<text x="191.2" y="88.5">10u</text>
<text x="175.7" y="94.3">LT1963EST-2.5</text>
<text x="175.9" y="107">IC21</text>
<text x="156.4" y="111.7">C61</text>
<text x="156.4" y="113.6">100n</text>
<text x="164.1" y="111.7">C60</text>
<text x="164.1" y="113.6">10u</text>
<text x="191.2" y="111.7">C62</text>
<text x="191.2" y="113.6">10u</text>
<text x="175.7" y="119.4">LT1963EST-2.5</text>
<text x="175.9" y="141.8">IC26</text>
<text x="156.4" y="146.4">C75</text>
<text x="156.4" y="148.3">100n</text>
<text x="164.1" y="146.4">C67</text>
<text x="164.1" y="148.3">10u</text>
<text x="191.2" y="146.4">C68</text>
<text x="191.2" y="148.3">10u</text>
<text x="175.7" y="154.1">LT1963EST-1.5</text>
</g>
<g font-size="1.7">
<text x="65.3" y="23.7" transform="rotate(-90 65.3 23.7)">6</text>
<text x="24.8" y="26.3">12V</text>
<text x="76.7" y="28.5">3</text>
<text x="144.4" y="28.3">VIO33</text>
<text x="47.9" y="30.5">2</text>
<text x="194.6" y="32.1">VCCAUX25</text>
<text x="76.7" y="36.3">1</text>
<text x="173.4" y="36.3">1</text>
<text x="173.4" y="40.1">2</text>
<text x="186.7" y="36.3">3</text>
<text x="55.6" y="42.9" transform="rotate(-90 55.6 42.9)">7</text>
<text x="61.4" y="42.9" transform="rotate(-90 61.4 42.9)">5</text>
<text x="67.2" y="42.9" transform="rotate(-90 67.2 42.9)">4</text>
<text x="169.5" y="59.4">3</text>
<text x="184.8" y="59.4">2</text>
<text x="194.6" y="55.3">VIO18</text>
<text x="198.9" y="57.4">1.8V IO voltage</text>
<text x="169.5" y="63.3">1</text>
<text x="194.6" y="80.4">VCCMGT25A</text>
<text x="173.4" y="84.5">1</text>
<text x="173.4" y="88.4">2</text>
<text x="186.7" y="84.5">3</text>
<text x="194.6" y="105.5">VCCMGT25B</text>
<text x="173.4" y="109.6">1</text>
<text x="173.4" y="113.5">2</text>
<text x="186.7" y="109.6">3</text>
<text x="159.9" y="140.2">VCCAUX25</text>
<text x="194.6" y="140.2">VCCI15</text>
<text x="173.4" y="144.4">1</text>
<text x="173.4" y="148.3">2</text>
<text x="186.7" y="144.4">3</text>
<text x="222" y="173.4">Title</text>
<text x="222" y="179.2">Size</text>
<text x="229.8" y="179.2">Document Number</text>
<text x="229.8" y="175.3">POWER TIL 8612</text>
<text x="285.7" y="179.2">Rev</text>
<text x="222" y="185">Date:</text>
<text x="224" y="181.1">B</text>
<text x="229.8" y="181.1">DK-Technologies A/S PT8612 Test Pattern Generator</text>
<text x="232.1" y="185">Friday, March 30, 2012</text>
<text x="260.6" y="185">Sheet</text>
<text x="270.3" y="185">4</text>
<text x="276.1" y="185">of</text>
<text x="281.9" y="185">5</text>
<text x="287.7" y="181.1">1.6</text>
</g>
<g font-size="1.7" fill="#004080">
<text x="70" y="29.8">Boost</text>
<text x="51.2" y="31.7">Vin</text>
<text x="66.5" y="33.9" transform="rotate(-90 66.5 33.9)">FeedBack</text>
<text x="56.9" y="39.6" transform="rotate(-90 56.9 39.6)">On/Off</text>
<text x="62.7" y="39.6" transform="rotate(-90 62.7 39.6)">SyncClk</text>
<text x="68.4" y="39.6" transform="rotate(-90 68.4 39.6)">Gnd</text>
<text x="70.8" y="37.5">Vout</text>
<text x="176.7" y="37.5">IN</text>
<text x="176.7" y="41.4">GND</text>
<text x="180.7" y="37.5">OUT</text>
<text x="172.8" y="60.7">VIN</text>
<text x="172.8" y="64.5">ADJ/GND</text>
<text x="177.6" y="60.7">VOUT</text>
<text x="176.7" y="85.8">IN</text>
<text x="176.7" y="89.6">GND</text>
<text x="180.7" y="85.8">OUT</text>
<text x="176.7" y="110.9">IN</text>
<text x="180.7" y="110.9">OUT</text>
<text x="176.7" y="114.7">GND</text>
<text x="176.7" y="145.6">IN</text>
<text x="176.7" y="149.5">GND</text>
<text x="180.7" y="145.6">OUT</text>
</g>
<g font-size="1.4">
<text x="30.9" y="1.4">5</text>
<text x="88.9" y="1.4">4</text>
<text x="146.8" y="1.4">3</text>
<text x="204.7" y="1.4">2</text>
<text x="262.6" y="1.4">1</text>
<text x=".5" y="26.1">D</text>
<text x="292.1" y="26.1">D</text>
<text x=".5" y="71.9">C</text>
<text x="292.1" y="71.9">C</text>
<text x=".5" y="117.8">B</text>
<text x="292.1" y="117.8">B</text>
<text x=".5" y="163.6">A</text>
<text x="292.1" y="163.6">A</text>
<text x="30.9" y="186.8">5</text>
<text x="88.9" y="186.8">4</text>
<text x="146.8" y="186.8">3</text>
<text x="204.7" y="186.8">2</text>
<text x="262.6" y="186.8">1</text>
</g>
</svg>
